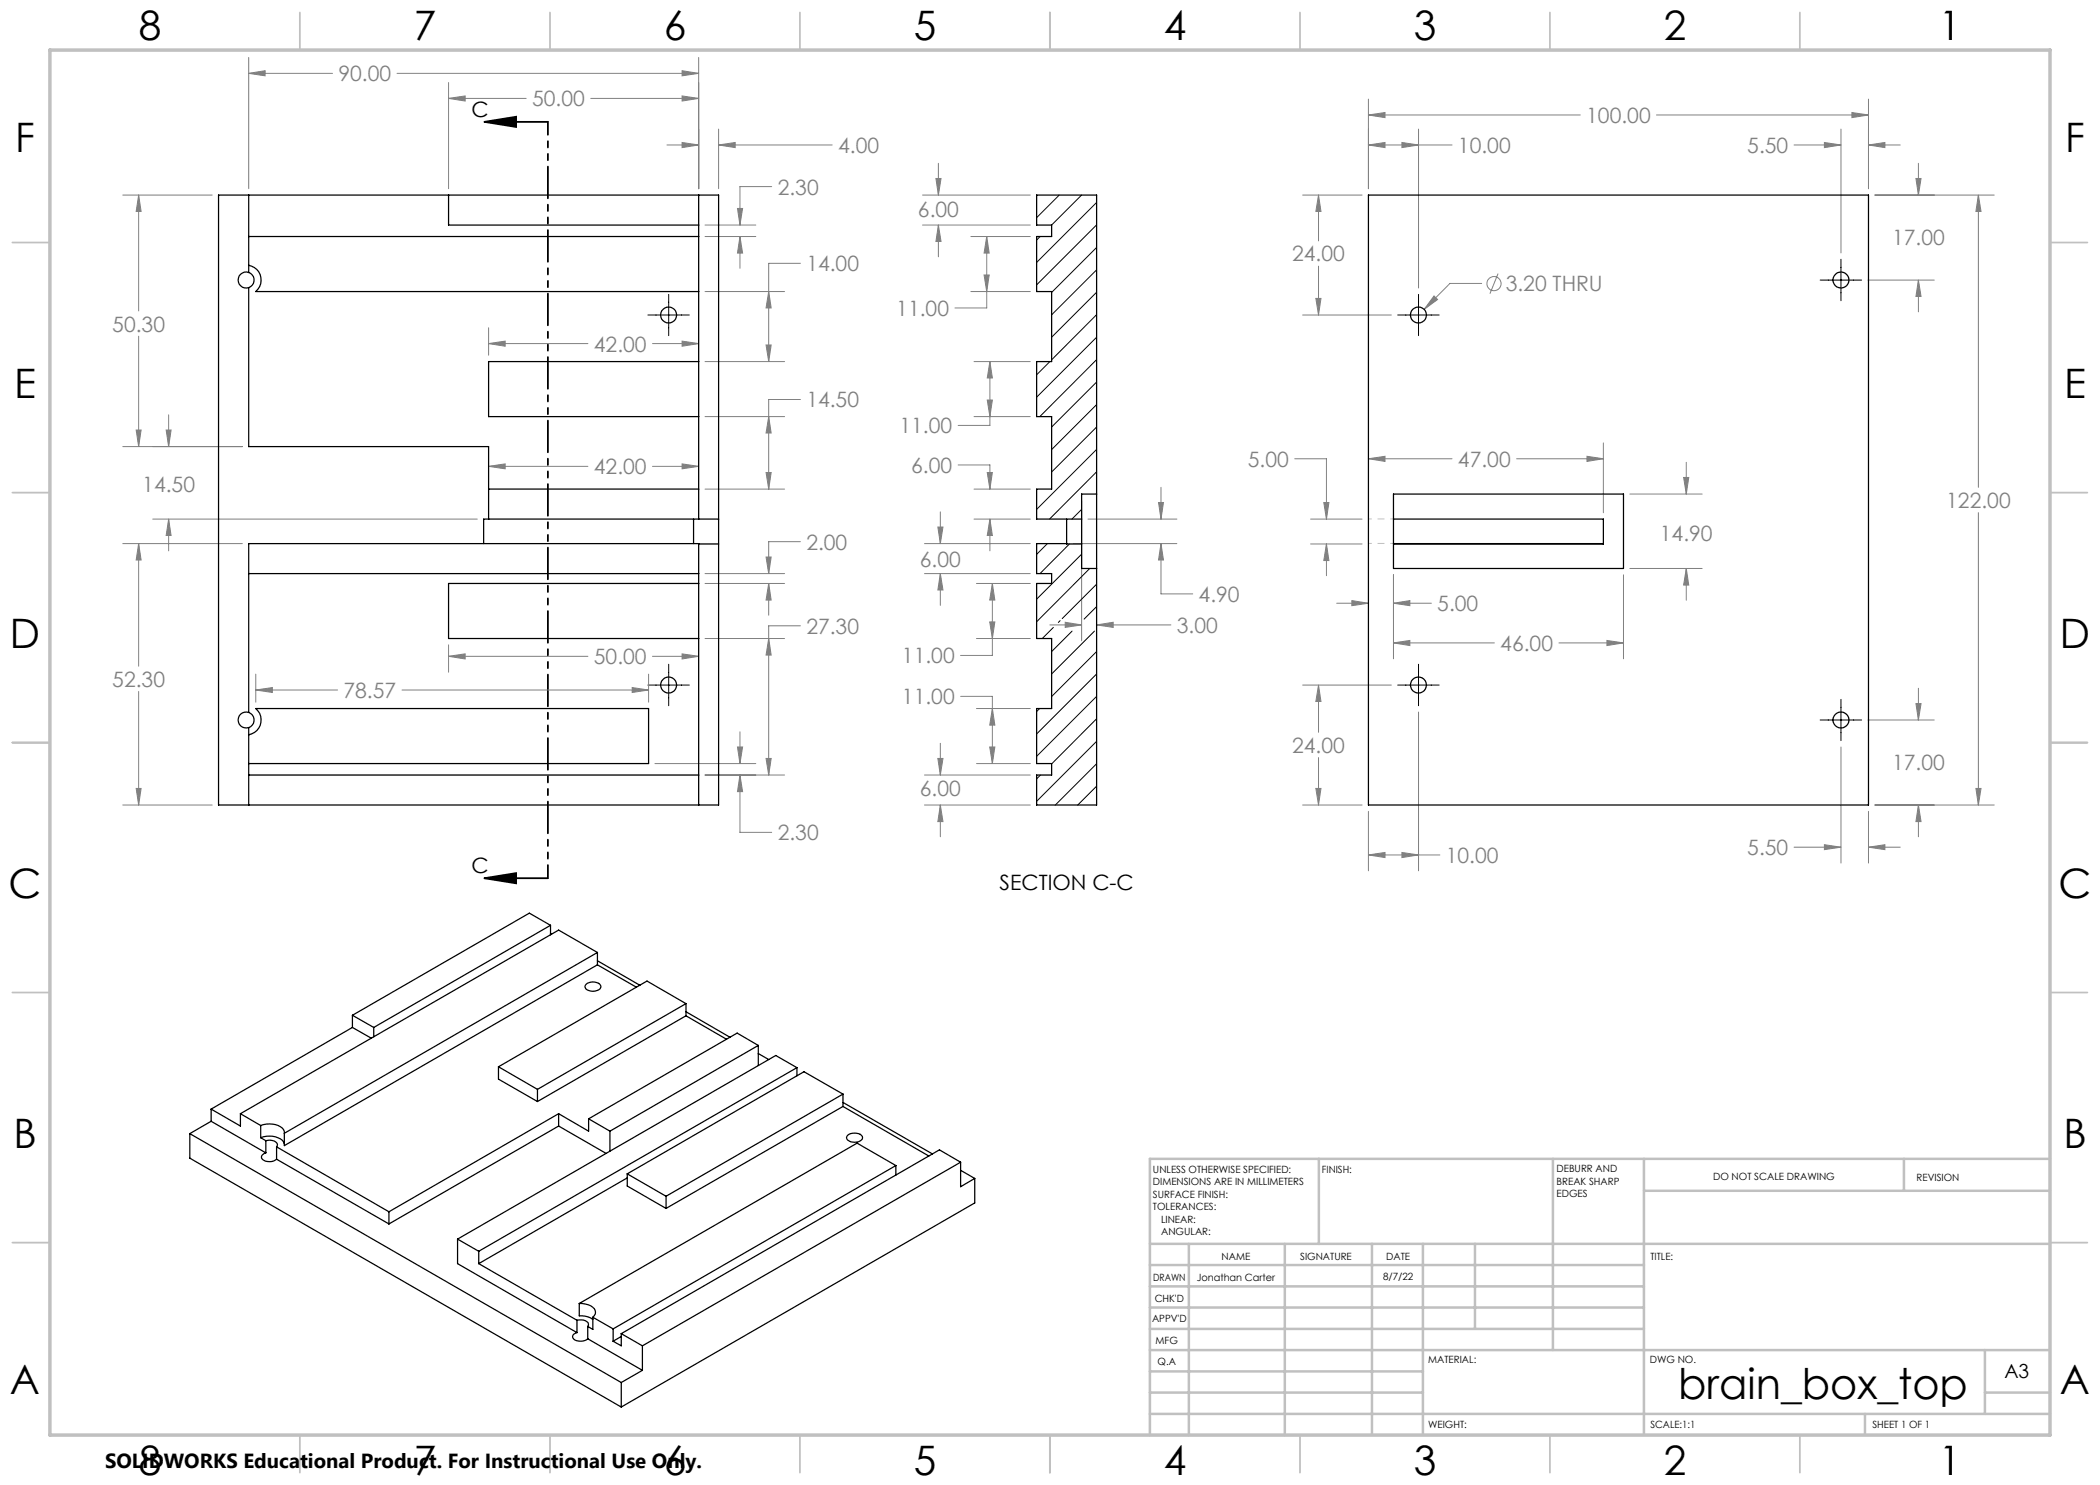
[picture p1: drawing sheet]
<svg xmlns="http://www.w3.org/2000/svg" width="420mm" height="297mm" viewBox="0 0 420 297" stroke-linecap="round" stroke-linejoin="round" font-family="sans-serif">
<g fill="none" stroke="#808080" stroke-width=".2">
<path d="M49.7 14.7l3.3-.6v1.1zM49.7 11.5v26.2M49.7 14.7h16.8M79.4 14.7h60.3M89.7 19.7l3.3-.5v1zM89.7 16.5v21.2M89.7 19.7h15.5M118.1 19.7h21.6M136.4 19.2l3.3 .5-3.3 .5zM136.4 14.1l3.3 .6-3.3 .5zM139.7 11.5v26.2M273.7 19.8v17.9"/>
<path d="M373.7 19.8v17.9M24.6 39h17.8M27.7 39l.5 3.3h-1zM27.7 39v23.2M133.4 29h6.3M136.4 28.5l3.3 .5-3.3 .5zM143.7 29l3.3-.5v1zM143.7 25.8v11.9M143.7 29h22.7M154.3 37.3h-6.3v7.7M184.5 39h21.6M187.2 35.7h1l-.5 3.3z"/>
<path d="M187.7 32.7v6.3M260.5 39h11.9M263.7 39l.5 3.3h-1zM263.7 39v9.2M273.7 23l3.3-.5v1zM273.7 29l3.3-.5v1zM273.7 29h16.7M273.7 23h42.4M280.4 28.5l3.3 .5-3.3 .5zM283.7 25.8v31.8M331.3 23h42.4M358.8 29h9.4"/>
<path d="M364.9 28.5l3.3 .5-3.3 .5zM368.2 25.8v24.8M370.4 22.5l3.3 .5-3.3 .5zM373.7 29l3.3-.5v1zM373.7 29h6.3M375 39h23.9M383.2 35.7h1l-.5 3.3zM383.7 32.7v6.3M395.7 39l.5 3.3h-1zM395.7 39v58.5M141 45h10.2M141 47.3h10.2"/>
<path d="M141 58.3h15.9M147.5 41.7h1l-.5 3.3zM148 47.3l.5 3.3h-1zM148 47.3v6.4M153.7 58.3l.5 3.3h-1zM160.1 52.7h-6.4v19.6M184.5 45h21.6M187.7 45l.5 3.3h-1zM187.7 45v6.4M194.2 47.3h11.9M194.2 58.3h11.9M196.8 55h1l-.5 3.3z"/>
<path d="M197.3 47.3l.5 3.3h-1zM197.3 47.3v14.3h-6.3M263.2 59.7h1l-.5 3.3zM263.7 53.2v9.8M286.8 59.2l.7 .7-2.7 2zM296.3 56.7h-6.3l-5.2 5.2M299.6 54.7l-1.6 4M373.6 56h13.3M383.7 56l.5 3.3h-1zM383.7 56v6.4M27.7 67.2v22.1M97.7 68.7l3.3-.5v1z"/>
<path d="M97.7 65.5v5.5M97.7 68.7h19.9M130.5 68.7h9.2M136.4 68.2l3.3 .5-3.3 .5zM141 72.3h15.9M153.2 69h1l-.5 3.3zM160.1 79.9h-6.4v17.9M194.8 72.3h11.3M198 72.3l.5 3.3h-1.1zM198 72.3v12.8h-6.4M260.5 63h17.8M24.6 89.3h23.9"/>
<path d="M27.2 86h1l-.5 3.3zM33.2 86h1l-.5 3.3zM33.7 83v6.3M97.7 93.3l3.3-.5v1zM97.7 93.3h19.9M130.5 93.3h9.2M136.4 92.8l3.3 .5-3.3 .5zM141 83.3h15.9M141 97.8h15.9M153.2 94.5h1l-.5 3.3zM153.7 83.3l.5 3.3h-1zM191.6 93h6.4v4.8"/>
<path d="M194.8 83.3h11.3M194.8 97.8h11.3M197.4 80h1.1l-.5 3.3zM197.4 94.5h1.1l-.5 3.3zM232.2 97.5v6.3M258.9 91.8h6.4v12M273.7 91.8l3.3-.5v1zM273.7 91.8h16.7M303.3 91.8h17.4M317.4 91.3l3.3 .5-3.3 .5zM320.7 88.6v13.9M326 98.8h14.4"/>
<path d="M336.7 95.5h1l-.4 3.3zM337.3 92.5v6.3M24.6 108.7h23.9M27.7 108.7l.5 3.3h-1zM27.7 108.7v24.5M30.6 103.8h64.9M33.7 103.8l.5 3.3h-1zM33.7 103.8v6.4M141 114.7h15.9M141 116.7h15.9M153.2 111.4h1l-.5 3.3zM153.7 116.7l.5 3.3h-1z"/>
<path d="M153.7 116.7v6.3M160.1 108.3h-6.4v6.4M184.9 114.7h21.2M184.9 108.7h21.2M187.6 105.4h1l-.5 3.3zM188.1 114.7l.5 3.3h-1zM188.1 102.4v6.3M188.1 114.7v6.4M194.8 103.8h11.3M195.3 116.7h10.8M198 103.8l.5 3.3h-1.1zM198 103.8v6.4"/>
<path d="M198.5 116.7l.5 3.3h-1.1zM198.5 116.7v14.4h-6.4M214.6 108.7h20.8M216.3 100.1v28.1M217.6 103.8h17.8M231.7 100.5h1l-.5 3.3zM232.2 108.7l.5 3.3h-1zM232.2 108.7v10.1h6.3M262.1 103.8h10.3M262.1 108.8h10.3M264.8 100.5h1l-.5 3.3zM265.3 108.8l.5 3.3h-1z"/>
<path d="M265.3 108.8v6.3M278.7 115v16.8M324.7 115v16.8M326 113.7h14.4M337.3 113.7l.4 3.3h-1zM337.3 113.7v6.3M395.7 102.5v58.5M27.7 138.3v22.7M51.2 138l3.3-.5v1zM51.2 134.8v5.6M51.2 138h16.3M80.4 138h49.3"/>
<path d="M89.7 131.3l3.3-.5v1zM89.7 129v5.4M89.7 131.3h27.9M126.4 137.5l3.3 .5-3.3 .5zM129.7 134.8v5.6M130.5 131.3h9.2M136.4 130.8l3.3 .5-3.3 .5zM141 127.7h15.9M153.7 127.7l.5 3.3h-1zM160.1 125.2h-6.4v29.8M192.1 139.3h6.4v13.4M195.3 127.7h10.8"/>
<path d="M197.9 124.4h1.1l-.5 3.3zM210 125h6.3M213 124.5l3.3 .5-3.3 .5zM219.3 125l3.3-.5v1zM219.3 125h14.9M260.5 137h17.8M263.7 137l.5 3.3h-1zM263.7 137v9.5M267.3 120.6h6.4M270.4 120.1l3.3 .5-3.3 .5zM278.7 128.6l3.3-.5v1zM278.7 120.6l3.3-.5v1z"/>
<path d="M278.7 128.6h20.2M278.7 120.6h7.6M311.8 128.6h12.9M321.4 128.1l3.3 .5-3.3 .5zM383.7 137.7v6.3M27.2 157.7h1l-.5 3.3zM131 152.7h20.2M141 155h15.9M147.5 149.4h1l-.5 3.3zM148 155l.5 3.3h-1zM148 146.4v6.3M148 155v11.5h6.3"/>
<path d="M153.2 151.7h1l-.5 3.3zM184.9 155h21.2M187.6 151.7h1l-.5 3.3zM188.1 148.7v6.3M195.3 152.7h10.8M195.3 141.7h10.8M197.9 149.4h1.1l-.5 3.3zM198.5 141.7l.5 3.3h-1.1zM263.2 157.7h1l-.5 3.3zM263.7 151.5v9.5M283.7 142.4v31.8M368.2 149.4v23.2"/>
<path d="M373.6 144h13.3M383.2 140.7h1l-.5 3.3zM395.2 157.7h1l-.5 3.3zM24.6 161h17.8M184.9 161h21.2M188.1 161l.5 3.3h-1zM188.1 161v6.4M260.5 161h11.9M273.7 171l3.3-.5v1zM273.7 162.3v11.9M273.7 171h14.3M280.4 170.5l3.3 .5-3.3 .5z"/>
<path d="M358.8 169.4h9.4M364.9 168.9l3.3 .5-3.3 .5zM373.7 169.4l3.3-.5v1zM373.7 162.3v10.3M373.7 169.4h6.3M375 161h23.9M383.7 161l.5 3.3h-1zM383.7 161v6.4"/>
<circle cx="298.8" cy="56.7" r="1.41"/>
</g>
<path d="M96.9 24.4h12.7M96.9 24.4l6.3-1v2zM96.9 175.6h12.7M96.9 175.6l6.3-1v2.1z" fill="none" stroke="#000" stroke-width=".35"/>
<path d="M133.7 58.9v8.2M283.7 58.9v8.2M364 56h8.3M368.2 51.9v8.2M129.6 63h8.3M279.5 63h8.3M129.6 137h8.3M133.7 132.9v8.2M279.5 137h8.3M283.7 132.9v8.2M368.2 139.9v8.2M364 144h8.3" fill="none" stroke="#000" stroke-width=".2"/>
<path d="M109.6 24.3v151.3" fill="none" stroke="#000" stroke-width=".35" stroke-dasharray="6.3 1.3 1.3 1.3 1.3 1.3" stroke-dashoffset="3.7"/>
<path d="M278.7 103.8h-5M278.7 108.7h-5" fill="none" stroke="#c0c0c0" stroke-width=".2" stroke-dasharray="15.2 1.3 1.3 1.3" stroke-dashoffset="14.6"/>
<g fill="none" stroke="#c0c0c0" stroke-width=".35">
<path d="M60 2.5v7.5M110 2.5v7.5M160 2.5v7.5M210 2.5v7.5M260 2.5v7.5M310 2.5v7.5M360 2.5v7.5M2.5 48.5h7.5M410 48.5h7.5M2.5 98.5h7.5M410 98.5h7.5M2.5 148.5h7.5"/>
<path d="M410 148.5h7.5M2.5 198.5h7.5M410 198.5h7.5M2.5 248.5h7.5M410 248.5h7.5M60 287v7.5M110 287v7.5M160 287v7.5M210 287v7.5M260 287v7.5M310 287v7.5M360 287v7.5"/>
</g>
<g fill="none" stroke="#c0c0c0" stroke-width=".5">
<path d="M263.8 231.8v17M310.6 231.8v38.2M328.8 231.8v55.2M328.8 238.2h81.2M380.8 231.8v6.4M410 231.8h-180v55.2M230 248.8h180M230 257.3h98.8M230 253h98.8M237.8 248.8v38.2M257 248.8v38.2M274.4 248.8v38.2"/>
<path d="M284.6 248.8v38.2M295 248.8v17M230 265.8h98.8M230 261.5h98.8M230 278.5h54.6M230 274.3h54.6M230 270h180M397 278.5h13M397 270v12.8M230 282.8h180M373 282.8v4.2"/>
</g>
<path d="M10 10h400v277h-400z" fill="none" stroke="#c0c0c0" stroke-width=".7"/>
<path d="M96.9 24.4l6.3-1v2zM96.9 175.6l6.3-1v2.1z" fill="#000"/>
<path d="M143.7 29l3.3-.5v1zM136.4 28.5l3.3 .5-3.3 .5zM147.5 41.7h1l-.5 3.3zM148 47.3l.5 3.3h-1zM153.7 58.3l.5 3.3h-1zM153.2 69h1l-.5 3.3zM153.7 83.3l.5 3.3h-1zM153.2 94.5h1l-.5 3.3zM153.2 111.4h1l-.5 3.3zM153.7 116.7l.5 3.3h-1zM153.7 127.7l.5 3.3h-1zM153.2 151.7h1l-.5 3.3zM147.5 149.4h1l-.5 3.3zM148 155l.5 3.3h-1zM27.2 86h1l-.5 3.3zM27.7 39l.5 3.3h-1zM33.2 86h1l-.5 3.3zM33.7 103.8l.5 3.3h-1zM27.7 108.7l.5 3.3h-1zM27.2 157.7h1l-.5 3.3zM89.7 19.7l3.3-.5v1zM136.4 19.2l3.3 .5-3.3 .5zM136.4 14.1l3.3 .6-3.3 .5zM49.7 14.7l3.3-.6v1.1zM97.7 68.7l3.3-.5v1zM136.4 68.2l3.3 .5-3.3 .5zM97.7 93.3l3.3-.5v1zM136.4 92.8l3.3 .5-3.3 .5zM126.4 137.5l3.3 .5-3.3 .5zM51.2 138l3.3-.5v1zM89.7 131.3l3.3-.5v1zM136.4 130.8l3.3 .5-3.3 .5zM187.2 35.7h1l-.5 3.3zM187.7 45l.5 3.3h-1zM197.3 47.3l.5 3.3h-1zM196.8 55h1l-.5 3.3zM198 72.3l.5 3.3h-1.1zM197.4 80h1.1l-.5 3.3zM198 103.8l.5 3.3h-1.1zM197.4 94.5h1.1l-.5 3.3zM187.6 105.4h1l-.5 3.3zM188.1 114.7l.5 3.3h-1zM198.5 116.7l.5 3.3h-1.1zM197.9 124.4h1.1l-.5 3.3zM198.5 141.7l.5 3.3h-1.1zM197.9 149.4h1.1l-.5 3.3zM187.6 151.7h1l-.5 3.3zM188.1 161l.5 3.3h-1zM213 124.5l3.3 .5-3.3 .5zM219.3 125l3.3-.5v1zM232.2 108.7l.5 3.3h-1zM231.7 100.5h1l-.5 3.3zM370.4 22.5l3.3 .5-3.3 .5zM273.7 23l3.3-.5v1zM395.2 157.7h1l-.5 3.3zM395.7 39l.5 3.3h-1zM337.3 113.7l.4 3.3h-1zM336.7 95.5h1l-.4 3.3zM278.7 128.6l3.3-.5v1zM321.4 128.1l3.3 .5-3.3 .5zM278.7 120.6l3.3-.5v1zM270.4 120.1l3.3 .5-3.3 .5zM317.4 91.3l3.3 .5-3.3 .5zM273.7 91.8l3.3-.5v1zM264.8 100.5h1l-.5 3.3zM265.3 108.8l.5 3.3h-1zM286.8 59.2l-2 2.7 2.7-2zM263.7 137l.5 3.3h-1zM263.2 157.7h1l-.5 3.3zM280.4 170.5l3.3 .5-3.3 .5zM273.7 171l3.3-.5v1zM263.2 59.7h1l-.5 3.3zM263.7 39l.5 3.3h-1zM280.4 28.5l3.3 .5-3.3 .5zM273.7 29l3.3-.5v1zM364.9 28.5l3.3 .5-3.3 .5zM373.7 29l3.3-.5v1zM383.7 56l.5 3.3h-1zM383.2 35.7h1l-.5 3.3zM383.2 140.7h1l-.5 3.3zM383.7 161l.5 3.3h-1zM364.9 168.9l3.3 .5-3.3 .5zM373.7 169.4l3.3-.5v1z" fill="#808080"/>
<g fill="none" stroke="#000" stroke-width=".25">
<path d="M43.7 39h100v122h-100zM49.7 39v15.5M89.7 39v6h50M139.7 39v64.8M273.7 39h100v122h-100zM49.7 53.1a2.99 2.99 0 0 1 2.4 2.1 2.99 2.99 0 0 1-.9 3.1h88.5M49.7 54.5a1.61 1.61 0 0 1 1.1 1.5 1.61 1.61 0 0 1-1.1 1.5M49.7 54.5a1.6 1.6 0 0 0-2.1 1.5 1.6 1.6 0 0 0 2.1 1.5M49.7 57.5v31.8h48v14.5M49.7 47.3h90M139.7 72.3h-42v11h42M97.7 97.8h42"/>
<path d="M219.3 98.8h-3v14.9h3M278.7 98.8h46v14.9h-46zM49.7 114.7h90M138.7 103.8v4.9M139.7 116.7h-50v11h50M139.7 108.8h4M143.7 103.8h-47v4.9M213.3 103.8v5h3M216.3 103.8h-9v-6h3v-14.5h-3v-11h3v-14h-3v-11h3v-2.3h-3v-6h12v122h-12v-6h3v-2.3h-3v-11h3v-14h-3v-11h3v-2h-3v-6h6M278.7 103.8h42v5h-42M278.7 108.7h42M49.7 147a2.99 2.99 0 0 0 2.4-2.2 2.99 2.99 0 0 0-.9-3.1h78.5v11h-80"/>
<path d="M49.7 142.5a1.61 1.61 0 0 1 1.1 1.5 1.61 1.61 0 0 1-1.1 1.5M49.7 142.5a1.6 1.6 0 0 0-2.1 1.5 1.6 1.6 0 0 0 2.1 1.5M49.7 142.5v-33.8h90v52.3M49.7 145.5v15.5M49.7 155h90M110.1 186.7l.2 .1M110.1 185.1l-35.3 20.4M110.1 185.1l-4.2-2.5-35.4 20.5M110.1 185.1v1.9M117.2 196.9a2.11 2.11 0 0 1 2.9 .2 .97 .97 0 0 1-1.1 1.1h-.8a.97 .97 0 0 1-1.1-1.1zM119.5 193l7.8 4.4M119.5 193l-62.6 36.1v-2.4"/>
<path d="M119.5 190.5l-7.8-4.5-63.6 36.7M119.5 190.5l-62.6 36.2M119.5 190.5v2.5M119.5 192.2l8.5 4.9M70.5 205.5l3.8 2.1M70.5 205.5l-28.3 16.3M70.5 203.1l4.3 2.4M70.5 203.1v2.4M74.8 205.5v1.9M99.7 213.4v2.4l7.8 4.5M99.7 213.4l7.8 4.5M107.5 217.9v2.4"/>
<path d="M137.2 203.2l8.1 4.7M137.2 203.2l-29.7 17.1M137.2 202.3l8.8 5.2M137.2 200.7l-7.8-4.5-29.7 17.2M137.2 200.7l-29.7 17.2M137.2 200.7v2.5M151.7 210.7l2 1.2M151.7 209.1l-29.7 17.1M151.7 209.1v4M151.7 209.1l-4.3-2.5-29.7 17.2M159.4 213.5l-4.2-2.4-63.7 36.7M159.4 213.5l-63.7 36.8"/>
<path d="M159.4 213.5v1.7M168.6 218.8l-7.8-4.5-35.4 20.5M168.6 218.8l-35.4 20.5M168.6 218.8v2.5M38 226.7l86.2 49.8M38 226.7v4.9l86.2 49.8M42.2 224.3l-4.2 2.4M42.2 224.3l11 6.3M42.2 221.8v2.5M42.2 221.8l5.9 3.4v-2.5M48.1 222.7l4 2.4M52.1 227.5a4.1 4.1 0 0 1 4.6 .9l.2 .4"/>
<path d="M52.1 225.1a4.2 4.2 0 0 1 4.6 .9l.2 .7M52.1 227.5l1.1 .6M52.1 225.1v2.4M53.2 230.6a.83 .83 0 0 0-.9 .8 .83 .83 0 0 0 .8 .8l.4 .1a2.18 2.18 0 0 0 1.8-.5M53.2 228.1h.4a1.6 1.6 0 0 1 1.9 .8l-.2 .5M53.2 228.1v2.5M55.3 231.8l22.5 13M55.3 229.4l22.5 13M55.3 229.4v2.4M111.7 225.2l-33.9 19.6M111.7 225.2l9.5 5.5M111.7 222.7l6 3.5v-2.4"/>
<path d="M111.7 222.7l-33.9 19.7M111.7 222.7v2.5M117.7 223.8l4.3 2.4M122 226.2v4M125.4 235.6l-29.7 17.1M125.4 234.8v2.4l7.8 4.5M125.4 234.8l7.8 4.5M133.2 239.3v2.4M168.6 221.3l-35.4 20.4M168.6 221.3l17.2 9.9M168.6 220.5l17.9 10.3M169.5 227.1a2.25 2.25 0 0 1 3 .2 1.02 1.02 0 0 1-1.2 1.1l-.4 .1a1.51 1.51 0 0 1-1.6-1z"/>
<path d="M179.2 233.1l-7.8-4.5-55.5 32.1M179.2 233.1l-56.6 32.7M179.2 233.1v1.9M192.1 232.4l-63.6 36.8M192.1 232.4v4.9l2.8-1.6M192.1 232.4l-4.2-2.4-63.7 36.7M192.1 234.1l2.8 1.6M194.9 235.7v4.9l-70.7 40.8M77.8 242.4v2.4M91.5 247.8v4.9l23.9 13.8M91.5 247.8l4.2 2.5M95.7 252.7l19.7 11.4"/>
<path d="M95.7 250.3v2.4M115.4 266.5a.81 .81 0 0 0-.9 .8 .81 .81 0 0 0 .8 .8l1.3 .1 .9-.4M115.4 264.1l.4-.1a1.63 1.63 0 0 1 1.9 .8l-.2 .5M115.4 264.1v2.4M115.9 260.7h.6a2.84 2.84 0 0 1 2.5 1.4 1.15 1.15 0 0 1-.4 1.4M115.9 260.7v2.5h.6a3.8 3.8 0 0 1 2.1 .7M117.5 267.8l11 6.3M117.5 265.3v2.5M118.6 263.5l4 2.3M118.6 263.5v2.4l-1.1-.6M122.6 265.8v2.4M124.2 266.7v2.5l-1.6-1"/>
<path d="M124.2 276.5v4.9M124.2 266.7l4.3 2.5M124.2 267.3l-1.6 .9M128.5 274.1l-4.3 2.4M128.5 269.2v4.9"/>
<circle cx="368.2" cy="56" r="1.6"/>
<circle cx="133.7" cy="63" r="1.59"/>
<circle cx="283.7" cy="63" r="1.59"/>
<circle cx="133.7" cy="137" r="1.6"/>
<circle cx="283.7" cy="137" r="1.6"/>
<circle cx="368.2" cy="144" r="1.59"/>
</g>
<g fill="none" stroke="#000" stroke-width=".2">
<path d="M207.3 39h.1M211.8 39l-4.5 4.5M216.3 39l-6 6M208 47.3l-.7 .7M219.3 40.5l-12 12M219.3 45l-12 12M219.3 49.5l-9 9M219.3 54l-9 9M219.3 58.5l-9 8.9M210 72.3l-2.7 2.7M219.3 62.9l-9 9.1M219.3 67.4l-12 12"/>
<path d="M219.3 71.9l-11.3 11.4M219.3 76.4l-9 9M219.3 80.9l-9 9M219.3 85.4l-9 9M219.3 89.9l-12 12M219.3 94.4l-9.4 9.4M209.5 108.7l-2.2 2.2M213.9 108.8l-5.9 5.9M216.3 101.9l-1.9 1.9M216.3 110.8l-9 9M217.9 113.7l-10.6 10.7M219.3 116.8l-6.9 6.9"/>
<path d="M210.7 125.5l-2.2 2.2M212 124.1l-.3 .4M214.4 126.2l-4.1 4.1M218.9 126.2l-8.6 8.6M219.3 121.3l-2.5 2.5M219.3 130.3l-9 9M219.3 134.8l-12 12M219.3 139.3l-12 12M207.9 141.7l-.6 .6M208.1 155l-.8 .8M219.3 143.8l-9 9M219.3 148.3l-12 12"/>
<path d="M219.3 152.7l-8.2 8.3M219.3 157.2l-3.8 3.8"/>
</g>
<text font-size="8.5" x="335.7" y="279.7">brain_box_top</text>
<g font-size="8.1">
<text x="27.8" y="8">8</text>
<text x="82.8" y="8">7</text>
<text x="132.8" y="8">6</text>
<text x="182.8" y="8">5</text>
<text x="232.8" y="8">4</text>
<text x="282.8" y="8">3</text>
<text x="332.8" y="8">2</text>
<text x="387.8" y="8">1</text>
<text x="3" y="30.4">F</text>
<text x="413" y="30.4">F</text>
<text x="2.8" y="79.6">E</text>
<text x="412.8" y="79.6">E</text>
<text x="2" y="129.6">D</text>
<text x="412" y="129.6">D</text>
<text x="1.7" y="179.6">C</text>
<text x="411.7" y="179.6">C</text>
<text x="2.7" y="229.6">B</text>
<text x="412.7" y="229.6">B</text>
<text x="2" y="278.9">A</text>
<text x="412" y="278.9">A</text>
<text x="27.8" y="295">8</text>
<text x="82.8" y="295">7</text>
<text x="132.8" y="295">6</text>
<text x="182.8" y="295">5</text>
<text x="232.8" y="295">4</text>
<text x="282.8" y="295">3</text>
<text x="332.8" y="295">2</text>
<text x="387.8" y="295">1</text>
</g>
<g font-size="4.2" fill="#808080">
<text x="67.7" y="16.2">90.00</text>
<text x="106.4" y="21.3">50.00</text>
<text x="317.2" y="24.6">100.00</text>
<text x="167.6" y="30.6">4.00</text>
<text x="291.6" y="30.6">10.00</text>
<text x="349.5" y="30.6">5.50</text>
<text x="155.5" y="38.9">2.30</text>
<text x="183.6" y="43.4">6.00</text>
<text x="258.4" y="52.3">24.00</text>
<text x="378.4" y="49.1">17.00</text>
<text x="161.3" y="54.3">14.00</text>
<text x="301.1" y="58.3">3.20 THRU</text>
<text x="179.3" y="63.2">11.00</text>
<text x="22.5" y="66.3">50.30</text>
<text x="118.8" y="70.3">42.00</text>
<text x="161.3" y="81.5">14.50</text>
<text x="179.9" y="86.7">11.00</text>
<text x="118.8" y="94.9">42.00</text>
<text x="182.3" y="94.6">6.00</text>
<text x="249.6" y="93.3">5.00</text>
<text x="291.6" y="93.3">47.00</text>
<text x="28.5" y="98.3">14.50</text>
<text x="389.2" y="101.6">122.00</text>
<text x="161.3" y="109.9">2.00</text>
<text x="184" y="113.4">6.00</text>
<text x="332" y="108.1">14.90</text>
<text x="239.7" y="120.4">4.90</text>
<text x="287.5" y="122.2">5.00</text>
<text x="161.3" y="126.7">27.30</text>
<text x="235.4" y="126.6">3.00</text>
<text x="300.1" y="130.2">46.00</text>
<text x="22.5" y="137.3">52.30</text>
<text x="118.8" y="132.9">50.00</text>
<text x="180.4" y="132.7">11.00</text>
<text x="68.7" y="139.6">78.57</text>
<text x="180.4" y="140.8">11.00</text>
<text x="258.4" y="150.6">24.00</text>
<text x="378.4" y="154.1">17.00</text>
<text x="184" y="159.1">6.00</text>
<text x="155.5" y="168.1">2.30</text>
<text x="289.2" y="172.6">10.00</text>
<text x="349.5" y="171">5.50</text>
</g>
<g font-size="4.2">
<text x="94.3" y="23.4">C</text>
<text x="94.3" y="174.7">C</text>
<text x="199.9" y="178">SECTION C-C</text>
</g>
<text font-size="4.1" x="21" y="293.7">SOLIDWORKS Educational Product. For Instructional Use Only.</text>
<text font-size="3.9" x="400.9" y="275.5">A3</text>
<g font-size="2">
<text x="230.6" y="234.6">UNLESS OTHERWISE SPECIFIED:</text>
<text x="230.6" y="237.1">DIMENSIONS ARE IN MILLIMETERS</text>
<text x="230.6" y="239.6">SURFACE FINISH:</text>
<text x="264.4" y="234.6">FINISH:</text>
<text x="311.3" y="234.5">DEBURR AND</text>
<text x="311.3" y="237">BREAK SHARP</text>
<text x="311.3" y="239.5">EDGES</text>
<text x="342.6" y="236">DO NOT SCALE DRAWING</text>
<text x="383.3" y="236.2">REVISION</text>
<text x="230.6" y="242.1">TOLERANCES:</text>
<text x="232.2" y="244.6">LINEAR:</text>
<text x="232.2" y="247.1">ANGULAR:</text>
<text x="244.3" y="252">NAME</text>
<text x="260" y="251.9">SIGNATURE</text>
<text x="277.2" y="251.9">DATE</text>
<text x="330.1" y="251.9">TITLE:</text>
<text x="230.6" y="256.1">DRAWN</text>
<text x="239.3" y="256.1">Jonathan Carter</text>
<text x="276.6" y="255.9">8/7/22</text>
<text x="230.9" y="260.3">CHK'D</text>
<text x="230.4" y="264.4">APPV'D</text>
<text x="231.1" y="268.8">MFG</text>
<text x="231.5" y="273">Q.A</text>
<text x="285.6" y="272.5">MATERIAL:</text>
<text x="330" y="272.5">DWG NO.</text>
<text x="285.6" y="285.5">WEIGHT:</text>
<text x="330.1" y="285.6">SCALE:1:1</text>
<text x="374.5" y="285.6">SHEET 1 OF 1</text>
</g>
</svg>
